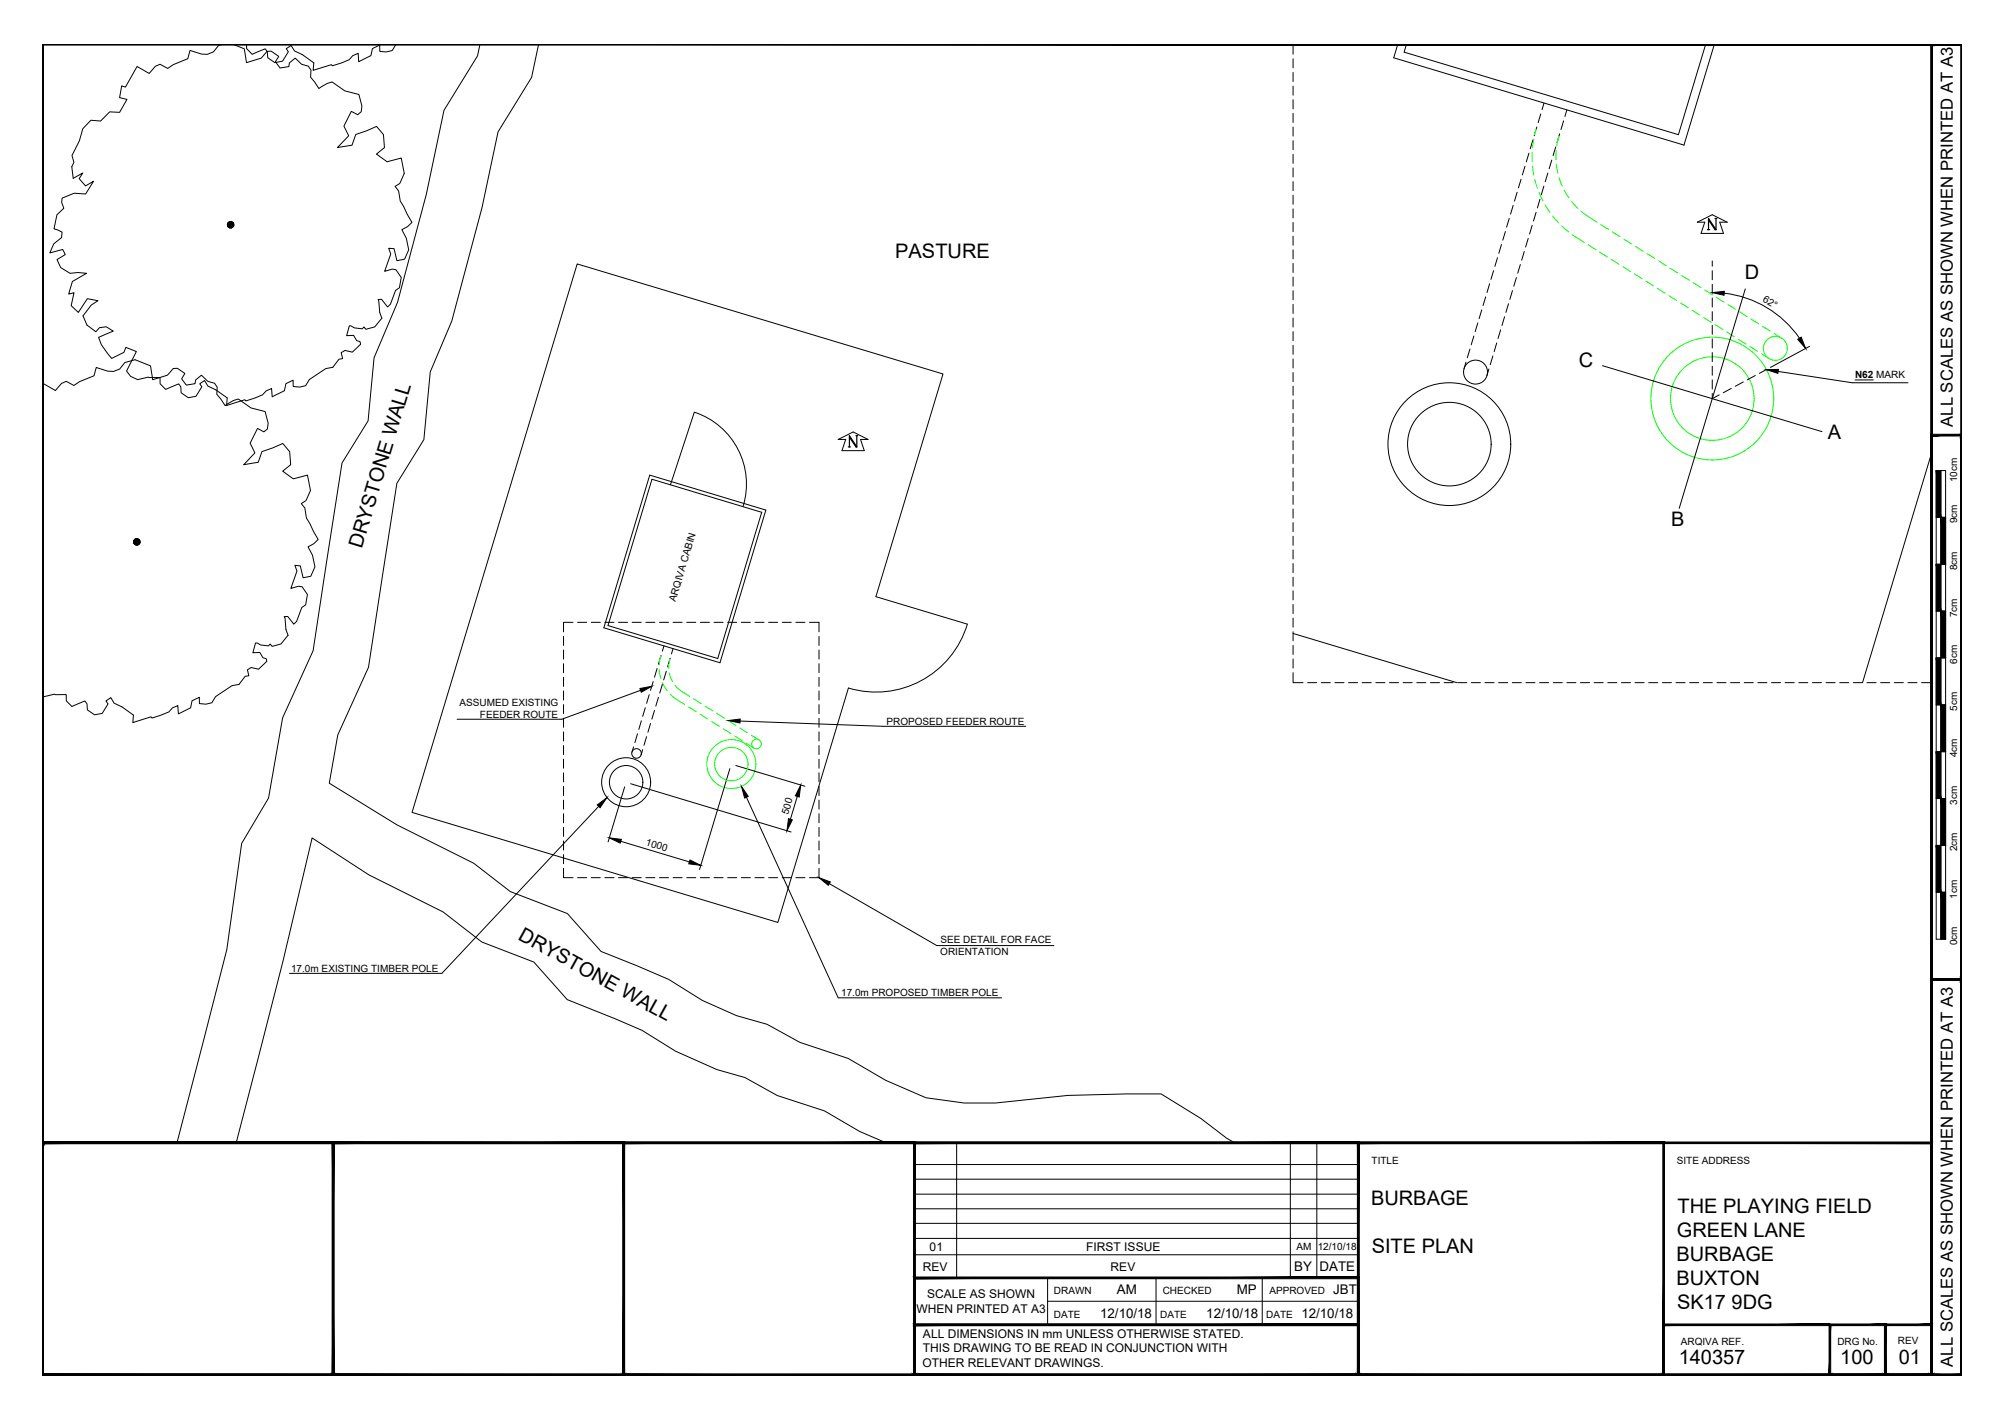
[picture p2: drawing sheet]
<svg xmlns="http://www.w3.org/2000/svg" width="420mm" height="297mm" viewBox="0 0 420 297" stroke-linecap="round" stroke-linejoin="round" font-family="sans-serif">
<g fill="none" stroke="#000" stroke-width=".21">
<path d="M46.6 9.3l-.8 .2-1.1 1.4-1.3 .5-1.2-.1-2.4-.7-.5 1.7-3 1.2-1.2 .8-1.6-.8-1 .4-1.3 1.5-2.5-1.5-2.4 4.3-.8-.2-.5 2.4 1.6 .4-1.6 2.7-2-.1-1.9 2-2.1-.2-1.7 1.8-.7 2.5-1.5 3.1 .4 1.4-.5 .9 .3 2.5 2-1.2-.7 1.2 1.3 1.5 1.7-.9-1.7 2.6-2.4-.1-2.5 1-.1 .9 .5 1.2-1.5 1.4-.6 2.9 1.7 .7-.1 1.2-1.7 1.3-.8 1.9 2.7-.7 .6 1-1.8 1.1 .8 1.6 2 1.3 1.6-.2 1.8 .2-2.9 1.7-.8 2.6 1.1-.3-.6 2.7 1.5 1.4 1.9-2.8 2.2 .4-1.4 .9-1.7 2.3 .8 1.9 1.9 1.4 .7-.9 1.5-.1 1.4 .9-3.1 1.3 .6 1.5 2.2 2.9 2.6-1.3 .4-1 2.2 .8-2.1 4.1 .9 1.1 1.4 .7 2.3-.5 2.4 .1v1.3l1.2 1.2 2.7-1.2 .5 .6v1.3l1.5 1 1.6-.3 1.3-2-.5-.6 1-.7 .7 1.2 1.7 .8 2.4 1.7-.1 1.5 3.8-1.2 .2 .3 1.9-.6 1.6-.7 .8-.8 1.1-.5 .1 1.7 2.6-1.2 .3-1.5 1.5-.7v1.3l1.4 .1 1.2-.3 .8-1.3 3.4-2.3 1.5-.3 1.3-1.7 .8-.1-.3-1.2 .7-.5 1.6 .4 1.7-1.7-.1-.5-.7-.2-.6-1.1h-1.5l.6-2h.3l.7 .4 1.7 .2 .3-.4 .4 .5 1.9-.5 1.5-1.8-.5-1.3-.2-2.3-.1-.4h.7l1.3 1.6 .6-.6 1.1-2.9 .8-.5 .3-2.2-1.1-1.6-.7-.1-1.6 .4 1.2-3.6-.4-1.2 1.1 .1 .6 2.5 1.6-.3 .9-2-.5-2.4-.9-1.8 1.2-.6 .9-.9-2.5-4.5-.3-2.1-.8-.9 1-.6 1-2.2-.7-3.2-2.9 .8-2.2-1.6 1.6-1.4-.2-2.7-1.4-1.7-4.4 1.7-.8 2.2-3 .5 2.3-2.5-1-2 1.6-3.1 1.3 .7 .8-.6 .1-1.2-.6-2.4-3-.8-2.6-1.8-1.1 .3-1.7 1-1.7-2.3v-1.5l-.5-.8-1.4-.4-1.4-1.3-1.2 1-.1 .7-1.8 .3-1-1.3 .7-1.1-1.6-1.1-.9 .1-1.2 1.4-3.1 .9-.4-2.9-2.4-.9M46.9 9.3h.2M51.7 9.3v.9l1.1 1.2 2.7-1.2 .5 .6 .1 1.3 1.5 1 1.6-.3 1.2-2-.4-.6 1-.7 .7 1.2 1.6 .8 2.4 1.7-.1 1.5 3.8-1.2 .2 .3 1.9-.6 1.6-.7 .8-.8 1.1-.5 .1 1.7 2.6-1.3 .3-1.4 1.5-.8 .1 1.4 1.3 .1 1.3-.3 .8-1.3M100.5 9.3l-.5 2.4-7 11.4-3.7 17.5-6 22.8-5 11.6-1.2 13.2-5.5 8.8-6 39.3-6.4 14.1-3 16.8-5.6 9.5-3.1 22.2-10.4 40.5M112.8 9.3l-1.5 6.9-7 11.4-3.3 15.8-6.4 23.9-4.5 10.6-1.3 14.2-5.7 9.1-5.9 38.6-6.5 14.2-1.7 10.1 14.1 8.7 16.1 8 7.7 6 11.9 4.6 7.1 7.9 14.2 5.9 7 4.4 7.1 3.1 6.5 1.9 6.8 3.8 10.2 3.3 7.8 4.6 8.4 3.7 8 1.1h6.6l15.2-1.6 12.3-.3h7.2l8.4 5.1 5.3 4.1 1.7 1M270.8 12.3v1.9M270.8 15.2v1.9M270.8 18v1.9M272.9 9.3h-2.1v2.1M273.9 9.3h1.9M276.7 9.3h1.9M279.6 9.3h1.9"/>
<path d="M282.5 9.3h1.9M285.3 9.3h1.9M288.2 9.3h1.9M291 9.3h1.9M292.8 9.3l-.9 2.8 60.8 18.3 6.4-21.1M293.9 9.3h1.9M294.6 9.3l-.5 1.6 57.4 17.3 5.8-18.9M296.7 9.3h1.9M299.6 9.3h1.9M302.5 9.3h1.9M305.3 9.3h1.9M308.2 9.3h1.9"/>
<path d="M311 9.3h1.9M313.9 9.3h1.9M316.7 9.3h2M319.6 9.3h1.9M322.5 9.3h1.9M325.3 9.3h1.9M328.2 9.3h1.9M331 9.3h1.9M333.9 9.3h1.9M336.7 9.3h2M339.6 9.3h1.9M342.5 9.3h1.9"/>
<path d="M345.3 9.3h1.9M348.2 9.3h1.9M351 9.3h1.9M353.9 9.3h1.9M356.8 9.3h1.9M359.6 9.3h1.9M362.5 9.3h1.9M365.3 9.3h1.9M368.2 9.3h1.9M371 9.3h1.9M373.9 9.3h1.9M376.8 9.3h1.9"/>
<path d="M379.6 9.3h1.9M382.5 9.3h1.9M385.3 9.3h1.9M388.2 9.3h1.9M391 9.3h1.9M393.9 9.3h1.9M396.8 9.3h1.9M399.6 9.3h1.9M402.5 9.3h2.1v2.1M404.6 12.3v1.9M404.6 15.2v1.9M404.6 18v1.9"/>
<path d="M270.8 20.9v1.9M270.8 23.7v2M270.8 26.6v1.9M270.8 29.5v1.9M270.8 32.3v1.9M270.8 35.2v1.9M270.8 38v1.9M318.6 37.5l-.6 1.9M319.4 34.8l-.5 1.8M320.2 32.1l-.5 1.8M321.1 29.3l-.6 1.9M321.9 26.6l-.6 1.8"/>
<path d="M322.7 23.9l-.5 1.8M323.4 39l-.6 1.8M323.4 21.6l-.4 1.4M324.2 36.3l-.6 1.8M325 33.5l-.5 1.8M325.8 30.8l-.5 1.8M326.7 28l-.6 1.9M327.5 25.3l-.6 1.8M328.2 23l-.4 1.4M404.6 20.9v1.9M404.6 23.7v2M404.6 26.6v1.9"/>
<path d="M404.6 29.5v1.9M404.6 32.3v1.9M404.6 35.2v1.9M404.6 38v1.9M120.9 55.3l76.6 23-14 46.7 19.1 5.7a20 20 0 0 1-24.9 13.4l-14.8 49.1-76.6-23zM270.8 40.9v1.9M270.8 43.8v1.9M270.8 46.6v1.9M270.8 49.5v1.9M270.8 52.3v1.9M270.8 55.2v1.9M270.8 58v1.9"/>
<path d="M312 59.4l-.5 1.9M312.8 56.7l-.5 1.8M313.7 54l-.6 1.8M314.5 51.2l-.6 1.9M315.3 48.5l-.5 1.8M316.1 45.8l-.5 1.8M316.9 43l-.5 1.9M317.6 58.1l-.5 1.9M317.8 40.3l-.6 1.8M318.4 55.4l-.5 1.8M319.3 52.7l-.6 1.8M320.1 49.9l-.6 1.9"/>
<path d="M320.9 47.2l-.5 1.8M321.7 44.5l-.5 1.8M322.5 41.7l-.5 1.9M355.5 46.5l3.1-1.5 3.2 1.5h-1.6l.8 2.4h-4.7l.8-2.4zM358.6 54.7v1.1M358.6 56.7v1.9M358.6 59.6v1.9M404.6 40.9v1.9M404.6 43.8v1.9M404.6 46.6v1.9M404.6 49.5v1.9M404.6 52.3v1.9"/>
<path d="M404.6 55.2v1.9M404.6 58v1.9M270.8 60.9v1.9M270.8 63.8v1.9M270.8 66.6v1.9M270.8 69.5v1.9M270.8 72.3v1.9M270.8 75.2v1.9M270.8 78v1.9M307.1 75.9l-.5 1.3M307.9 73.1l-.6 1.9M308.7 70.4l-.5 1.8"/>
<path d="M309.5 67.6l-.5 1.9M310.4 64.9l-.6 1.8M311.2 62.2l-.6 1.8M311.9 77.3l-.5 1.4M312.7 74.6l-.6 1.8M313.5 71.8l-.5 1.9M314.3 69.1l-.5 1.8M315.1 66.4l-.5 1.8M316 63.6l-.6 1.8M316.8 60.9l-.6 1.8M335.6 76.6l46 13.8M358.6 62.4v1.9"/>
<path d="M358.6 65.3v1.9M358.6 68.1v1.9M358.6 71v1.9M358.6 73.9v1.9M358.6 76.7v1.9M358.6 79.6v1.9M361.1 61.4a22.2 22.2 0 0 1 15.8 9.4M365.6 60.5l-13.9 46M367.7 78.7l-1.7 .9M370 77.4l-1.5 .8M372.4 77.8l15.5 2.4h11.7M379 72.6l-8.2 4.4"/>
<path d="M388.5 79.6h3.9M404.6 60.9v1.9M404.6 63.8v1.9M404.6 66.6v1.9M404.6 69.5v1.9M404.6 72.3v1.9M404.6 75.2v1.9M404.6 78v1.9M8.9 80.6l.2-.3 2.5 1.5 1.3-1.5 1-.4 1.6 .9 1.2-.9 3-1.2 .5-1.7 2.3 .7 1.3 .1 1.3-.5 1-1.4 2.2-.5 3.2 1.2 .5 2.9 3.1-.9 1.2-1.4h.9l1.5 1-.7 1.2 1 1.3 1.9-.3 .1-.8 1.2-1 1.3 1.3 1.4 .4 .6 .8-.1 1.5 1.7 2.4 1.8-1.1 1-.3 2.7 1.8 2.9 .8 .7 2.4-.2 1.3-.7 .6-1.4-.8-1.5 3.1 1 2.1-2.4 2.4 3.1-.5 .8-2.2 4.3-1.7 1.5 1.7 .2 2.7-1.7 1.4 2.2 1.6 3-.8 .6 3.2-.9 2.2-1 .6 .7 .9 .4 2.1 2.4 4.5-.8 .9-1.3 .7 1 1.7 .5 2.4-.9 2-1.6 .3-.6-2.5-1.1-.1 .4 1.2-1.3 3.7 1.6-.5 .8 .1 1.1 1.6-.4 2.2-.8 .6-1.1 2.9-.6 .5-1.2-1.6-.8 .1 .2 .3 .2 2.4 .4 1.2-1.4 1.8-1.9 .5-.4-.5-.4 .4-1.6-.2-.7-.4h-.4l-.5 2h1.4l.7 1.1 .7 .2 .1 .5-1.7 1.7-1.6-.4-.8 .5 .3 1.3-.7 .1-1.3 1.7-1.5 .2-3.4 2.3-.8 1.3-1.3 .3-1.3-.1-.1-1.3-1.5 .7-.3 1.5-2.5 1.2-.2-1.7-1.1 .5-.7 .8-1.7 .7-1.9 .6-.2-.2-3.8 1.2 .1-1.6-2.3-1.7-1.7-.8-.7-1.2-1 .7 .4 .6-1.2 2-1.6 .3-1.5-1-.1-1.2-.4-.7-2.7 1.2-1.2-1.2v-1.3l-2.5-.1-2.2 .5-.3-.1M136.1 99.5l24.3 7.3-9.6 32-24.3-7.3zM145.4 86.4l-5 15.2M145.4 86.3a15.8 15.8 0 0 1 10.2 19.8"/>
<path d="M175.6 92.1l3.1-1.6 3.1 1.6h-1.6l.8 2.3h-4.7l.8-2.3zM270.8 80.9v1.9M270.8 83.8v1.9M270.8 86.6v1.9M270.8 89.5v1.9M270.8 92.3v1.9M270.8 95.2v1.9M270.8 98v1.9M358.6 82.4v1.1l1.5-.8M362.6 81.4l-1.7 .9M365.1 80l-1.6 .9M404.6 94.9l-14.5 48.1h-1.9"/>
<path d="M404.6 80.9v1.9M404.6 83.8v1.9M404.6 86.6v1.9M404.6 89.5v1.9M404.6 92.3v1.9M404.6 95.2v1.9M404.6 98v1.9M405.5 98.6h2v98.1h-2zM406.5 98.6v98.1M136.6 100.4l22.9 6.9-9.2 30.6-23-6.9zM270.8 100.9v1.9M270.8 103.8v1.9"/>
<path d="M270.8 106.6v1.9M270.8 109.5v1.9M270.8 112.3v1.9M270.8 115.2v1.9M270.8 118v2M404.6 100.9v1.9M404.6 103.8v1.9M404.6 106.6v1.9M404.6 109.5v1.9M404.6 112.3v1.9M404.6 115.2v1.9M404.6 118v2"/>
<path d="M405.5 118.2h2M405.5 108.4h2M118 133.3v1.9M118 136.2v1.9M118 139v1.9M120 130.4h-2v2M121 130.4h1.9M123.8 130.4h1.9M126.7 130.4h1.9M129.5 130.4h2M132.4 130.4h1.9M135.3 130.4h1.9"/>
<path d="M138.1 130.4h1.9M138.5 137.3l-.6 1.8M139.1 135.3l-.4 1.1M140.4 137.9l-.6 1.8M141 135.9l-.4 1.1M141 130.4h1.9M143.8 130.4h1.9M146.7 130.4h1.9M149.5 130.4h2M152.4 130.4h1.9M155.3 130.4h1.9M158.1 130.4h1.9"/>
<path d="M161 130.4h1.9M163.8 130.4h1.9M166.7 130.4h1.9M169.6 130.4h1.9v2M171.5 133.3v1.9M171.5 136.2v1.9M171.5 139v1.9M270.8 132.7l34.3 10.3M270.8 120.9v1.9M270.8 123.8v1.9M270.8 126.6v1.9M270.8 129.5v1.9"/>
<path d="M270.8 132.3v1.9M270.8 135.2v1.9M270.8 138v2M404.6 120.9v1.9M404.6 123.8v1.9M404.6 126.6v1.9M404.6 129.5v1.9M404.6 132.3v1.9M404.6 135.2v1.9M404.6 138v2M405.5 137.8h2M405.5 128h2"/>
<path d="M118 141.9v1.9M118 144.7v1.9M118 147.6v1.9M118 150.5v1.9M118 153.3v1.9M118 156.2v1.9M118 159v1.9M132.7 156.5l-.3 1.1M133.5 153.7l-.5 1.9M134.2 144.6l-16.5 6.1h-22M134.3 151l-.5 1.8M134.6 157l-.3 1.1"/>
<path d="M135.2 148.3l-.6 1.8M135.4 154.3l-.5 1.8M136 145.5l-.6 1.8M136.3 151.6l-.6 1.8M136.8 142.8l-.5 1.8M137.1 148.8l-.6 1.8M137.6 140l-.5 1.9M137.9 146.1l-.5 1.8M138.7 143.4l-.5 1.8M139.6 140.6l-.6 1.8M155 151l30 1.1h29.8M171.5 141.9v1.9"/>
<path d="M171.5 144.7v1.9M171.5 147.6v1.9M171.5 150.5v1.9M171.5 153.3v1.9M171.5 156.2v1.9M171.5 159v1.9M270.8 140.9v2.1h2.1M273.9 143h1.9M276.7 143h1.9M279.6 143h1.9M282.5 143h1.9M285.3 143h1.9"/>
<path d="M288.2 143h1.9M291 143h1.9M293.9 143h1.9M296.7 143h1.9M299.6 143h1.9M302.5 143h1.9M305.3 143h1.9M308.2 143h1.9M311 143h1.9M313.9 143h1.9M316.7 143h2M319.6 143h1.9"/>
<path d="M322.5 143h1.9M325.3 143h1.9M328.2 143h1.9M331 143h1.9M333.9 143h1.9M336.7 143h2M339.6 143h1.9M342.5 143h1.9M345.3 143h1.9M348.2 143h1.9M351 143h1.9M353.9 143h1.9"/>
<path d="M356.8 143h1.9M359.6 143h1.9M362.5 143h1.9M365.3 143h1.9M368.2 143h1.9M371 143h1.9M373.9 143h1.9M376.8 143h1.9M379.6 143h1.9M382.5 143h1.9M385.3 143h1.9M391 143h1.9"/>
<path d="M393.9 143h1.9M396.8 143h1.9M399.6 143h1.9M404.6 140.9v2.1h-2.1M405.5 157.5h2M405.5 147.7h2M118 161.9v1.9M118 164.7v1.9M118 167.6v1.9M118 170.5v1.9M118 173.3v1.9M118 176.2v1.9"/>
<path d="M118 179v1.9M125.4 168.9l-32.9 35h-31.9M130 176.2l14.4 4.4M130.8 164.8l-3.4 11.6M132.1 164.2l33.6 10.1M152.9 161l-6.4 21.1M154.1 160.4l14.5 4.3M156.3 167l19.3 42h34.2M167 166.8l-1.4 4.8M171.5 161.9v1.9M171.5 164.7v1.9M171.5 167.6v1.9"/>
<path d="M171.5 170.5v1.9M171.5 173.3v1.9M171.5 176.2v1.9M171.5 179v1.9M405.5 177.1h2M405.5 167.3h2M118 181.9v2h2M121 183.9h1.9M123.8 183.9h1.9M126.7 183.9h1.9M129.5 183.9h2M132.4 183.9h1.9"/>
<path d="M135.3 183.9h1.9M138.1 183.9h1.9M141 183.9h1.9M143.8 183.9h1.9M146.7 183.9h1.9M149.5 183.9h2M152.4 183.9h1.9M155.3 183.9h1.9M158.1 183.9h1.9M161 183.9h1.9M163.8 183.9h1.9M166.7 183.9h1.9"/>
<path d="M171.5 181.9v2h-1.9M173.7 185.1l22.5 13h24.5M405.5 186.9h2M49.5 239.4l9.8-38.1 6.1-25.8 11.9 7.8 15.5 7.7 8.1 6.3 10.9 4.2 7 7.9 15.7 6.4 7 4.4 8.6 3.8 5.9 1.7 6.8 3.8 9.9 3.2 7.4 4.3 5.4 2.4M200.4 239.4v28.3M270.3 239.4v28.3M275.8 239.4v28.3M191.5 250.1h93M191.5 247h93M191.5 243.9h93M191.5 256.3h93M191.5 253.2h93"/>
<path d="M191.5 259.4h93M191.5 262.8h93M219.4 267.7v9.8M219.4 272.6h65.1M242.1 267.7v9.8M264.4 267.7v9.8"/>
<circle cx="309.1" cy="77.9" r="2.51"/>
<circle cx="303.6" cy="93" r="12.9"/>
<circle cx="303.6" cy="93" r="8.8"/>
<circle cx="133.3" cy="157.8" r="1.01"/>
<circle cx="131.1" cy="163.9" r="5.1"/>
<circle cx="131.1" cy="163.9" r="3.5"/>
</g>
<g fill="#000" stroke="#000" stroke-width=".21">
<path d="M358.6 61.3l2.6-.3-.1 .8zM370 77.4h2.5l-.1 .8zM376.5 71.1l.8-.5 .9 2.4zM134 144.2l2.5-.4-2.2 1.2zM152.5 150.9l2.5-.3v.8zM125.1 168.6l2-1.5-1.4 2.1zM127.6 175.5l2.5 .3-.2 .8zM155.3 164.7l1.4 2.1-.7 .4zM165.1 171.5l.9 .2-1.2 2.3zM167.7 164.4l-.3 2.6-.8-.3zM144.5 180.1l2.3 1.2-2.5-.3zM171.5 183.9l2.4 .8-.4 .8z"/>
<path d="M8.9 9.3l.2 .1h401.6zM8.9 9.3h402l-.2 .1z"/>
<path d="M404.4 9.3l.3 .1zM404.4 9.3l.3 .1-.3 278.6zM404.7 9.4l-.3 278.6 .3-.1zM404.4 288l.3-.1z"/>
<path d="M404.6 9.3l.1 .1h6zM404.6 9.3h6.3l-.2 .1z"/>
<path d="M410.7 9.4v278.5l.2-278.6zM410.9 9.3v278.7l-.2-.1z"/>
<path d="M410.7 9.4v278.5l.2-278.6zM410.9 9.3v278.7l-.2-.1z"/>
<path d="M47.6 47.1l.1 .2 .6-.2zM47.7 47.3l.6-.2-.5 .4zM47.8 47.5l.1 .1 .4-.5z"/>
<path d="M47.9 46.5l-.1 .2 .5 .4zM47.8 46.7l.5 .4-.6-.2zM47.7 46.9l-.1 .2h.7z"/>
<path d="M48.3 47.1l-.4 .5 .2 .1zM48.3 47.1v.7l-.2-.1z"/>
<path d="M48.3 47.1v.7l.2-.1zM48.3 47.1l.4 .5-.2 .1zM48.3 47.1l.4 .5 .1-.1z"/>
<path d="M48.3 46.4v.7l.2-.6zM48.1 46.5l.2-.1v.7zM47.9 46.5l.4 .6-.2-.6z"/>
<path d="M48.3 47.1l.5 .4 .1-.2zM48.3 47.1h.7l-.1 .2zM48.3 47.1h.7l-.1-.2z"/>
<path d="M48.3 47.1l.6-.2-.1-.2zM48.7 46.5l.1 .2-.5 .4zM48.5 46.5l-.2 .6 .4-.6z"/>
<path d="M404.4 91l.3 .3 6.2-.3zM404.7 91.3l6.2-.3-.2 .3zM410.9 91l-.2 .3z"/>
<path d="M404.4 91l.3 114v-113.7zM404.4 91l.3 114-.3 .3z"/>
<path d="M405.5 98.6l1 9.8v-9.8zM405.5 98.6l1 9.8h-1z"/>
<path d="M410.9 91.1l-.2 .2 .2 113.9zM410.7 91.3l.2 113.9-.2-.2zM410.7 205l.2 .3zM404.7 205h6l.2 .3zM404.7 205l-.3 .3h6.5z"/>
<path d="M28 113.5v.2l.7-.2zM28 113.7l.7-.2-.6 .4zM28.1 113.9l.2 .2 .4-.6z"/>
<path d="M28.3 113l-.2 .1 .6 .4zM28.1 113.1l.6 .4-.7-.2zM28 113.3v.2h.7z"/>
<path d="M28.7 113.5l-.4 .6 .2 .1zM28.7 113.5v.7h-.2z"/>
<path d="M28.7 113.5v.7h.2zM28.7 113.5l.3 .6-.1 .1zM28.7 113.5l.3 .6 .2-.2z"/>
<path d="M28.7 112.8v.7l.2-.6zM28.5 112.9l.2-.1v.7zM28.3 113l.4 .5-.2-.6z"/>
<path d="M28.7 113.5l.5 .4 .1-.2zM28.7 113.5h.6v.2zM28.7 113.5h.6v-.2z"/>
<path d="M28.7 113.5l.6-.2-.1-.2zM29 113l.2 .1-.5 .4zM28.9 112.9l-.2 .6 .3-.5z"/>
<path d="M405.5 118.2l1 9.8v-9.8zM405.5 118.2l1 9.8h-1z"/>
<path d="M406.5 108.4l1 9.8v-9.8zM406.5 108.4l1 9.8h-1z"/>
<path d="M405.5 137.8l1 9.8v-9.8zM405.5 137.8l1 9.8h-1z"/>
<path d="M406.5 128l1 9.8v-9.8zM406.5 128l1 9.8h-1z"/>
<path d="M405.5 157.5l1 9.8v-9.8zM405.5 157.5l1 9.8h-1z"/>
<path d="M406.5 147.6l1 9.9v-9.9zM406.5 147.6l1 9.9h-1z"/>
<path d="M405.5 177.1l1 9.8v-9.8zM405.5 177.1l1 9.8h-1z"/>
<path d="M406.5 167.3l1 9.8v-9.8zM406.5 167.3l1 9.8h-1z"/>
<path d="M406.5 186.9l1 9.8v-9.8zM406.5 186.9l1 9.8h-1z"/>
<path d="M404.4 205l.3 .3 6.2-.3zM404.7 205.3l6.2-.3-.2 .3zM410.9 205l-.2 .3z"/>
<path d="M410.9 205.1l-.2 .2 .2 82.7zM410.7 205.3l.2 82.7-.2-.1zM410.7 287.9l.2 .1z"/>
<path d="M8.9 239.2l.2 .4zM8.9 239.2l395.5 .4h-395.3zM8.9 239.2l395.5 .4 .3-.4z"/>
<path d="M9.1 239.6h60.5l.3-.4zM8.9 239.2h61l-60.8 .4zM8.9 239.2l.2 .4z"/>
<path d="M69.9 239.6h60.6l.3-.4zM69.6 239.2h61.2l-60.9 .4zM69.6 239.2l.3 48.7v-48.3zM69.6 239.2l.3 48.7-.3 .1zM69.6 288l.3-.1z"/>
<path d="M130.8 239.6h60.5l.4-.4zM130.5 239.2h61.2l-60.9 .4zM130.5 239.2l.3 48.7v-48.3zM130.5 239.2l.3 48.7-.3 .1zM130.5 288l.3-.1z"/>
<path d="M191.7 239.6h92.6l.4-.4zM191.3 239.2h93.4l-93 .4zM191.3 239.2l.4 48.7v-48.3zM191.3 239.2l.4 48.7-.4 .1zM191.3 288l.4-.1z"/>
<path d="M284.7 239.6h63.6l.3-.4zM284.3 239.2h64.3l-63.9 .4zM284.3 239.2l.4 48.7v-48.3zM284.3 239.2l.4 48.7-.4 .1zM284.3 288l.4-.1z"/>
<path d="M404.7 239.2l-.3 .4 .3 48.4zM404.4 239.6l.3 48.4-.3-.1zM404.4 287.9l.3 .1z"/>
<path d="M191.3 277.3l.4 .4 93-.4zM191.7 277.7l93-.4-.4 .4zM284.7 277.3l-.4 .4 .4 10.3zM284.3 277.7l.4 10.3-.4-.1zM284.3 287.9l.4 .1z"/>
<path d="M191.3 277.7h93.4l-.4-.4zM191.3 277.7l.4-.4h92.6zM191.3 267.5v10.2l.4-.4zM191.3 267.5l.4 .4v9.4zM191.3 267.5l.4 .4 93-.4zM191.7 267.9l93-.4-.4 .4zM284.7 267.5l-.4 .4 .4 9.8zM284.3 267.9l.4 9.8-.4-.4z"/>
<path d="M383.1 277.3l.3 .4 11.7-.4zM383.4 277.7l11.7-.4-.4 .4zM394.7 277.7l.4 10.3v-10.7zM394.7 277.7l.4 10.3-.4-.1zM394.7 287.9l.4 .1z"/>
<path d="M348.5 277.7h34.8v-.4zM348.5 277.3h34.8l-34.8 .4z"/>
<path d="M394.7 277.3l.4 .4 9.6-.4zM395.1 277.7l9.6-.4-.3 .4zM404.7 277.3l-.3 .4 .3 10.3zM404.4 277.7l.3 10.3-.3-.1zM404.4 287.9l.3 .1z"/>
<path d="M9.1 9.4l-.2 278.6 .2-.1zM8.9 9.3l.2 .1-.2 278.6z"/>
<path d="M9.1 239.6l-.2 48.4 .2-.1zM8.9 239.4l.2 .2-.2 48.4z"/>
<path d="M9.1 287.9l60.7 .1-.2-.1zM9.1 287.9l60.7 .1h-60.9z"/>
<path d="M69.6 287.9l.3 .1zM69.9 239.2v48.8l-.3-.1zM69.9 239.2l-.3 .4v48.3z"/>
<path d="M69.9 287.9l60.7 .1-.1-.1zM69.9 287.9l60.7 .1h-60.8z"/>
<path d="M130.5 287.9l.3 .1zM130.8 239.2v48.8l-.3-.1zM130.8 239.2l-.3 .4v48.3z"/>
<path d="M130.8 287.9l60.7 .1-.2-.1zM130.8 287.9l60.7 .1h-60.9z"/>
<path d="M191.3 287.9l.4 .1zM191.7 239.2v48.8l-.4-.1zM191.3 239.6v48.3l.4-48.7z"/>
<path d="M191.7 287.9l92.8 .1-.2-.1zM191.7 287.9l92.8 .1h-93z"/>
<path d="M284.3 287.9l.4 .1zM284.7 239.2v48.8l-.4-.1zM284.7 239.2l-.4 .4v48.3z"/>
<path d="M191.5 288h93l-.2-.1zM191.5 288l.2-.1h92.6zM191.3 288l.4-.1zM191.7 277.7v10.2l-.4 .1zM191.3 277.3v10.7l.4-10.3z"/>
<path d="M284.7 287.9l63.8 .1-.2-.1zM284.7 287.9l63.8 .1h-64z"/>
<path d="M348.3 287.9l.3 .1zM348.6 239.2v48.8l-.3-.1zM348.6 239.2l-.3 .4v48.3z"/>
<path d="M383.3 288h11.6l-.2-.1zM383.4 287.9h11.3l-11.4 .1zM383.1 288l.3-.1zM383.4 277.7v10.2l-.3 .1zM383.1 277.3v10.7l.3-10.3z"/>
<path d="M8.9 288h395.7l-.2-.1zM8.9 288l.2-.1h395.3zM8.9 239.4v48.6l.2-.1zM8.9 239.4l.2 .2v48.3z"/>
<path d="M394.9 288h9.7l-.2-.1zM394.9 288l.2-.1h9.3zM394.7 288l.4-.1zM395.1 277.7v10.2l-.4 .1zM394.7 277.3v10.7l.4-10.3z"/>
<path d="M9.1 287.9l401.8 .1-.2-.1zM9.1 287.9l401.8 .1h-402z"/>
<path d="M404.7 287.9l6.2 .1-.2-.1zM404.7 287.9l6.2 .1h-6.3z"/>
<path d="M404.6 288h6.3l-.2-.1zM404.7 287.9h6l-6.1 .1zM404.4 288l.3-.1zM404.7 205.3v82.6l-.3 .1zM404.4 205v83l.3-82.7z"/>
</g>
<g fill="none" stroke="#0f0" stroke-width=".21">
<path d="M320.9 31.9v1.9M321 34.8l.3 1.9M321.3 29.1l-.3 1.9M321.5 37.6l.5 1.8M321.7 27.1l-.3 1.1M326 31.6l-.1 1.9M326 34.4l.3 1.9M326.5 28.5l-.4 2.1M326.5 37.2l.7 1.8M327.6 39.9l1 1.6M322.3 40.3l.8 1.7M323.6 42.9l1 1.6"/>
<path d="M325.2 45.2l1.2 1.5M327.1 47.3l1.5 1.3M329.2 42.2l1.3 1.4M329.3 49.2l2.5 1.6M331.2 44.3l3.3 2.2M332.6 51.3l1.6 1M335.1 52.8l1.6 1M335.3 47.1l1.6 1M337.5 54.3l1.6 1.1M337.7 48.6l1.6 1M339.9 55.9l1.6 1M340.1 50.1l1.6 1"/>
<path d="M342.3 57.4l1.6 1M342.5 51.6l1.7 1M344.7 58.9l1.6 1M345 53.1l1.6 1M347.4 54.7l1.6 1M349.8 56.2l1.6 1M352.2 57.7l1.7 1M354.7 59.2l1.6 1M347.1 60.4l1.7 1M349.6 61.9l1.6 1M352 63.5l1.6 1M354.4 65l1.6 1"/>
<path d="M356.8 66.5l1.6 1M357.1 60.7l1.6 1.1M359.2 68l1.7 1M359.5 62.3l1.6 1M361.7 69.5l1.6 1M361.9 63.8l1.6 1M364.1 71.1l1.6 1M364.3 65.3l1.6 1M366.5 72.6l1.6 1M366.7 66.8l1.6 1M368.9 74.1l1.6 1M369.2 68.3l1.6 1.1"/>
<path d="M371.6 69.9l1.6 1M138.4 137.5l-.3 1.8M140.3 138.1l-.2 2M138.1 140.3l.3 1.9M138.8 143l.9 1.7M140.2 141l.7 1.8M140.4 145.4a11 11 0 0 0 3 2.2M141.4 143.6a9.3 9.3 0 0 0 3.1 2.3M144.2 148.1l1.6 1M145.3 146.4l1.6 1M146.6 149.6l1.6 1M147.7 147.9l1.6 1"/>
<path d="M149 151.1l1.7 1M150.1 149.4l1.6 1.1M151.5 152.7l1.6 1M152.5 151l1.6 1M153.9 154.2l1.6 1M154.9 152.5l1.7 1M156.3 155.7l1.6 1M157.4 154l1.6 1"/>
<circle cx="371.9" cy="73" r="2.51"/>
<circle cx="358.6" cy="83.5" r="12.9"/>
<circle cx="358.6" cy="83.5" r="8.8"/>
<circle cx="158.5" cy="155.8" r="1.01"/>
<circle cx="153.2" cy="160.1" r="5.1"/>
<circle cx="153.2" cy="160.1" r="3.5"/>
</g>
<path d="M357.6 48.1h.5M357.9 46.1l1.3 2h.2M357.9 48.1v-2.3l1.5 2.3M359.2 45.8h.4M359.4 45.8v2.3M177.7 93.6h.4M177.9 91.6l1.4 2h.2M177.9 93.6v-2.3l1.6 2.3M179.3 91.3h.4M179.5 91.3v2.3" fill="none" stroke="#000" stroke-width=".25"/>
<g font-size="4.2">
<text x="187.5" y="54">PASTURE</text>
<text x="365.4" y="58.4">D</text>
<text x="330.7" y="76.9">C</text>
<text x="382.8" y="91.9">A</text>
<text x="350" y="110.2">B</text>
<text x="75.8" y="115" transform="rotate(-73 75.8 115)">DRYSTONE WALL</text>
<text x="108.3" y="196.7" transform="rotate(29 108.3 196.7)">DRYSTONE WALL</text>
<text x="287.2" y="252.5">BURBAGE</text>
<text x="351.4" y="254">THE PLAYING FIELD</text>
<text x="287.3" y="262.5">SITE PLAN</text>
<text x="351.2" y="259.1">GREEN LANE</text>
<text x="351.1" y="264.1">BURBAGE</text>
<text x="351.1" y="269.2">BUXTON</text>
<text x="351.3" y="274.2">SK17 9DG</text>
<text x="351.6" y="285.7">140357</text>
<text x="385.5" y="285.7">100</text>
<text x="397.7" y="285.7">01</text>
</g>
<g font-size="3.5">
<text x="409" y="89.4" transform="rotate(-90 409 89.4)">ALL SCALES AS SHOWN WHEN PRINTED AT A3</text>
<text x="409" y="286.3" transform="rotate(-90 409 286.3)">ALL SCALES AS SHOWN WHEN PRINTED AT A3</text>
</g>
<g font-size="2.8">
<text x="271.1" y="266.3">BY</text>
<text x="276.4" y="266.3">DATE</text>
<text x="233.9" y="271.1">AM</text>
<text x="259" y="271.1">MP</text>
<text x="279.3" y="271.1">JBT</text>
<text x="230.4" y="276">12/10/18</text>
<text x="252.7" y="276">12/10/18</text>
<text x="272.6" y="276">12/10/18</text>
</g>
<g font-size="2.5">
<text x="194.7" y="262">01</text>
<text x="227.5" y="262">FIRST ISSUE</text>
<text x="193.3" y="266.2">REV</text>
<text x="232.6" y="266.2">REV</text>
<text x="192" y="275">WHEN PRINTED AT A3</text>
<text x="194.2" y="272">SCALE AS SHOWN</text>
<text x="193.3" y="280.3">ALL DIMENSIONS IN mm UNLESS OTHERWISE STATED.</text>
<text x="193.2" y="286.3">OTHER RELEVANT DRAWINGS.</text>
<text x="193.3" y="283.3">THIS DRAWING TO BE READ IN CONJUNCTION WITH</text>
</g>
<g font-size="2.1">
<text x="369.1" y="63" transform="rotate(31 369.1 63)">62°</text>
<text x="388.5" y="79.1">N62 MARK</text>
<text x="409.9" y="101" transform="rotate(-90 409.9 101)">10cm</text>
<text x="409.9" y="109.6" transform="rotate(-90 409.9 109.6)">9cm</text>
<text x="409.9" y="119.5" transform="rotate(-90 409.9 119.5)">8cm</text>
<text x="141.5" y="126.1" transform="rotate(-73 141.5 126.1)">ARQIVA CABIN</text>
<text x="409.9" y="129.3" transform="rotate(-90 409.9 129.3)">7cm</text>
<text x="409.9" y="139.1" transform="rotate(-90 409.9 139.1)">6cm</text>
<text x="96.2" y="147.8">ASSUMED EXISTING</text>
<text x="409.9" y="148.9" transform="rotate(-90 409.9 148.9)">5cm</text>
<text x="100.5" y="150.3">FEEDER ROUTE</text>
<text x="185.7" y="151.8">PROPOSED FEEDER ROUTE</text>
<text x="409.9" y="158.6" transform="rotate(-90 409.9 158.6)">4cm</text>
<text x="165.1" y="170.7" transform="rotate(-73 165.1 170.7)">500</text>
<text x="409.9" y="168.6" transform="rotate(-90 409.9 168.6)">3cm</text>
<text x="135.1" y="177" transform="rotate(17 135.1 177)">1000</text>
<text x="409.9" y="178.3" transform="rotate(-90 409.9 178.3)">2cm</text>
<text x="409.9" y="188.3" transform="rotate(-90 409.9 188.3)">1cm</text>
<text x="197" y="197.5">SEE DETAIL FOR FACE</text>
<text x="409.9" y="198" transform="rotate(-90 409.9 198)">0cm</text>
<text x="61" y="203.6">17.0m EXISTING TIMBER POLE</text>
<text x="196.9" y="200">ORIENTATION</text>
<text x="176.2" y="208.7">17.0m PROPOSED TIMBER POLE</text>
<text x="287.3" y="243.9">TITLE</text>
<text x="351.2" y="243.9">SITE ADDRESS</text>
<text x="271.5" y="261.9">AM</text>
<text x="276" y="261.9">12/10/18</text>
<text x="220.8" y="271.1">DRAWN</text>
<text x="243.5" y="271.1">CHECKED</text>
<text x="265.9" y="271.1">APPROVED</text>
<text x="220.8" y="276">DATE</text>
<text x="243" y="276">DATE</text>
<text x="265.2" y="276">DATE</text>
<text x="352.1" y="281.6">ARQIVA REF.</text>
<text x="384.8" y="281.6">DRG No.</text>
<text x="397.5" y="281.6">REV</text>
</g>
</svg>
